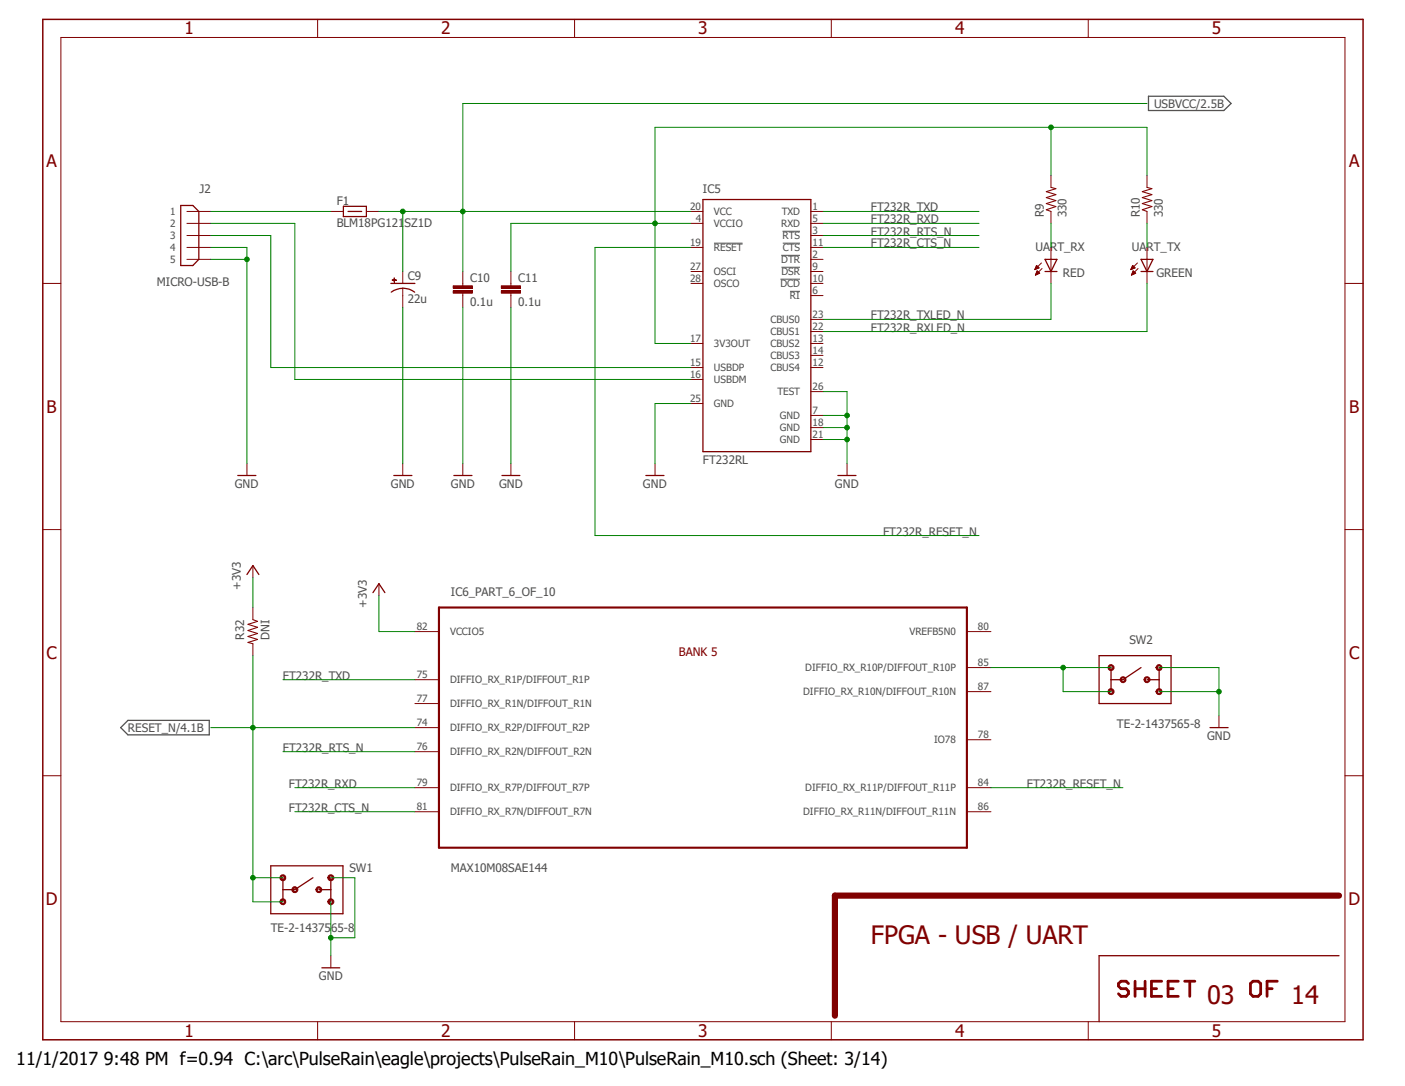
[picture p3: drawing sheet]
<svg xmlns="http://www.w3.org/2000/svg" width="279mm" height="216mm" viewBox="0 0 279 216" stroke-linecap="round" stroke-linejoin="round" font-family="sans-serif">
<path d="M8 3.6l263.4 203.7M271.4 3.6l-263.4 203.7" fill="none" stroke="#fff" stroke-width=".2"/>
<path d="M142 48.3h5.7M155.2 55.5h3.9M155.4 50.8h3.7M155.4 53.1h3.7M155.6 46h3.5M155.7 48.3h3.4M157.1 57.9h2" fill="none" stroke="#505050" stroke-width=".2"/>
<path d="M228.4 19.1h15l1.4 1.5-1.4 1.4h-15zM24 144.7l1.4-1.5h16.2v2.9h-16.2z" fill="none" stroke="#505050" stroke-width=".25"/>
<path d="M139.8 39.7h21.4v50.1h-21.4zM35.9 40.9h2.5l1.1 1.1v9.6l-1.1 1.2h-2.5zM68.3 41v2.1h4.6v-2.1l-4.6 .1M69.2 42h2.7M77.7 56.3h4.8M80.1 57.3a3.9 3.9 0 0 1 2.4 .8M80.1 57.3a4.3 4.3 0 0 0-2.3 .8M47.3 94.5h3.6" fill="none" stroke="#800000" stroke-width=".25"/>
<g fill="none" stroke="#800000" stroke-width=".2">
<path d="M37.2 42h4.7M37.2 44.4h4.7M37.2 46.8h4.7M37.2 49.2h4.7M37.2 51.6h4.7M65.8 42h2.4M72.9 42h2.5M80.1 57.3v1.5M137.4 42h2.4M137.4 44.4h2.4M137.4 49.2h2.4M137.4 56.3h2.4"/>
<path d="M137.4 54h2.4M161.2 42h2.5M161.2 44.4h2.5M161.2 46.8h2.5M161.2 49.2h2.5M161.2 51.6h2.5M161.2 56.3h2.5M161.2 54h2.5M161.2 58.8h2.5M137.4 68.3h2.4M137.4 73.1h2.4M137.4 75.4h2.4"/>
<path d="M161.2 68.3h2.5M161.2 73.1h2.5M161.2 63.5h2.5M161.2 65.9h2.5M161.2 70.7h2.5M161.2 77.9h2.5M49.1 92.2v2.3M137.4 80.2h2.4M161.2 82.6h2.5M161.2 85h2.5M161.2 87.4h2.5"/>
</g>
<path d="M78 55.6l.8 .1z" fill-rule="evenodd" fill="#800000"/>
<path d="M78 55.6l.8 .1z" fill="none" stroke="#800000" stroke-width=".2"/>
<path d="M78.4 55.2v.9z" fill-rule="evenodd" fill="#800000"/>
<path d="M78.4 55.2v.9zM80.1 54v2.3M80.1 58.8v2.3M92 56.3v.6M92 58.3v.5M80.1 92.2v2.3" fill="none" stroke="#800000" stroke-width=".2"/>
<path d="M78.3 94.5h3.6" fill="none" stroke="#800000" stroke-width=".25"/>
<path d="M90.1 57.8h3.8v.5h-3.8z" fill-rule="evenodd" fill="#800000"/>
<path d="M90.1 57.8h3.8v.5h-3.8z" fill="none" stroke="#800000" stroke-width=".2"/>
<path d="M90.1 56.8h3.8v.5h-3.8z" fill-rule="evenodd" fill="#800000"/>
<path d="M90.1 56.8h3.8v.5h-3.8zM92 54v2.3M92 58.8v2.3M101.6 56.3v.6M101.6 58.3v.5" fill="none" stroke="#800000" stroke-width=".2"/>
<path d="M99.7 57.8h3.8v.5h-3.8z" fill-rule="evenodd" fill="#800000"/>
<path d="M99.7 57.8h3.8v.5h-3.8z" fill="none" stroke="#800000" stroke-width=".2"/>
<path d="M99.7 56.8h3.8v.5h-3.8z" fill-rule="evenodd" fill="#800000"/>
<g fill="none" stroke="#800000" stroke-width=".2">
<path d="M12.1 7.5h255.4v195.6h-255.4zM63.2 3.9v3.6M114.3 3.9v3.6M165.3 3.9v3.6M216.4 3.9v3.6M209 34.9v2.4M228.1 34.9v2.4M8.5 56.3h3.6M99.7 56.8h3.8v.5h-3.8zM101.6 54v2.3M101.6 58.8v2.3M205.8 53.6h.1"/>
<path d="M205.8 53.5h.2M205.9 53.4h.3M205.9 53.4h.5M205.9 53.3h.6M205.9 54.7h.1M206 53.2h.6M206 54.6h.2M206 53.1h.5M206 54.5h.4M206 53h.4M206 54.4h.5M206.1 53h.2"/>
<path d="M206.1 52.9h.1M206.1 54.3h.6M206.1 54.2h.6M206.1 52.8l-.3 .8M206.1 52.8l.5 .5-.8 .3M206.1 52.8h.1M206.1 54.1h.5M206.2 54.1h.3M206.2 54h.2M206.2 53.8l.6 .5-.9 .4zM206.2 53.9h.1M207.1 52.3l-1.3 1.3"/>
<path d="M207.2 53.4l-1.3 1.3M209 42v2.4M209 49.2v7.1M224.9 53.6h.1M224.9 53.5h.2M225 53.4h.3M225 53.4h.5M225 53.3h.6M225 54.7h.1M225 53.2h.7M225 54.6h.3M225.1 53.1h.5"/>
<path d="M225.1 54.5h.4M225.1 53h.4M225.1 54.4h.6M225.2 53h.2M225.2 52.9h.1M225.2 54.3h.6M225.2 54.2h.6M225.2 52.8h.1M225.2 54.1h.5M225.3 54.1h.3M225.3 52.8l-.4 .8M225.3 52.8l.4 .5-.8 .3"/>
<path d="M225.3 54h.2M225.3 53.9h.1M225.3 53.8l.5 .5-.8 .4zM226.2 52.3l-1.3 1.3M226.3 53.4l-1.3 1.3M228.1 42v2.4M228.1 49.2v7.1M267.5 56.3h3.6M92 92.2v2.3M101.6 92.2v2.3M130.3 92.2v2.3M168.4 92.2v2.3"/>
<path d="M8.5 105.3h3.6M75.4 116v2.4M267.5 105.3h3.6M82.5 135.1h4.8M82.5 139.9h4.8M82.5 125.6h4.8M192.3 132.7h4.8M192.3 137.5h4.8M192.3 125.6h4.8M8.5 154.2h3.6M82.5 144.7h4.8M82.5 149.4h4.8"/>
<path d="M82.5 156.6h4.8M192.3 156.6h4.8M192.3 147.1h4.8M267.5 154.2h3.6M82.5 161.4h4.8M192.3 161.4h4.8M63.2 203.1v3.6M114.3 203.1v3.6M165.3 203.1v3.6M216.4 203.1v3.6"/>
</g>
<path d="M207.8 51.6h2.4l-1.2 2.4zM207.8 54h2.4M226.9 54h2.4M226.9 51.6h2.4l-1.2 2.4zM90.3 94.5h3.6M99.8 94.5h3.6M128.4 94.5h3.6M166.6 94.5h3.6M74.2 117.8l1.2-1.8 1.1 1.8M220.9 132.7v2.4M266.3 190h-47.7v13.1" fill="none" stroke="#800000" stroke-width=".25"/>
<path d="M209 37.3l1 .2-1.9 .6 1.9 .6-1.9 .6 1.9 .6-1.9 .6 1.9 .6-1.9 .6 .9 .3M228.1 37.3l1 .2-1.9 .6 1.9 .6-1.9 .6 1.9 .6-1.9 .6 1.9 .6-1.9 .6 .9 .3" fill="none" stroke="#800000" stroke-width=".21"/>
<path d="M87.3 120.8h105v47.7h-105z" fill="none" stroke="#800000" stroke-width=".42"/>
<path d="M8.5 3.9h262.6v202.8h-262.6z" fill="none" stroke="#800000" stroke-width=".3"/>
<path d="M266.3 178.1h-100.3v23.8" fill="none" stroke="#800000" stroke-width="1.2"/>
<g fill="none" stroke="#800000" stroke-width=".55">
<path d="M224.4 195.5l-.5-.4h-1l-.5 .4v.5l.5 .6h1l.5 .5v.5l-.5 .5h-1l-.5-.5M225.7 196.6h2M225.7 195.1v3M227.7 195.1v3M229 196.6h1M231 195.1h-2v3h2M232.3 196.6h1M234.3 195.1h-2v3h2M235.6 195.1h2M236.6 195.1v3M248.7 195.5l.5-.4h1l.5 .4v2.1l-.5 .5h-1l-.5-.5zM252 196.6h1"/>
<path d="M254 195.1h-2v3"/>
</g>
<path d="M220.4 132.4a.6 .6 0 0 1 .8-.2 .6 .6 0 0 1 .3 .7 .62 .62 0 0 1-1.1 .2l-.1-.4h.3l.4-.3a.38 .38 0 0 1 .2 .6l-.4 .1-.2-.4h-.3z" fill-rule="evenodd" fill="#800000"/>
<path d="M220.4 132.4a.6 .6 0 0 1 .8-.2 .6 .6 0 0 1 .3 .7 .62 .62 0 0 1-1.1 .2l-.1-.4h.3l.4-.3a.38 .38 0 0 1 .2 .6l-.4 .1-.2-.4h-.3z" fill="none" stroke="#800000" stroke-width=".2"/>
<path d="M220.4 137.2a.62 .62 0 0 1 .8-.2 .62 .62 0 0 1 .3 .7 .62 .62 0 0 1-1.1 .1l-.1-.3h.3l.2-.3h.4l.1 .2-.1 .4h-.4l-.2-.3h-.3z" fill-rule="evenodd" fill="#800000"/>
<path d="M220.4 137.2a.62 .62 0 0 1 .8-.2 .62 .62 0 0 1 .3 .7 .62 .62 0 0 1-1.1 .1l-.1-.3h.3l.2-.3h.4l.1 .2-.1 .4h-.4l-.2-.3h-.3z" fill="none" stroke="#800000" stroke-width=".2"/>
<path d="M220.9 135.1v2.4M230.5 132.7v2.4" fill="none" stroke="#800000" stroke-width=".25"/>
<path d="M230 132.4l.3-.2a.6 .6 0 0 1 .7 .2 .6 .6 0 0 1-.2 .8 .6 .6 0 0 1-.8-.1l-.1-.4h.2a.37 .37 0 0 1 .4-.3 .37 .37 0 0 1 .3 .2 .38 .38 0 0 1-.2 .5 .38 .38 0 0 1-.4-.2l-.1-.2h-.2z" fill-rule="evenodd" fill="#800000"/>
<path d="M230 132.4l.3-.2a.6 .6 0 0 1 .7 .2 .6 .6 0 0 1-.2 .8 .6 .6 0 0 1-.8-.1l-.1-.4h.2a.37 .37 0 0 1 .4-.3 .37 .37 0 0 1 .3 .2 .38 .38 0 0 1-.2 .5 .38 .38 0 0 1-.4-.2l-.1-.2h-.2z" fill="none" stroke="#800000" stroke-width=".2"/>
<path d="M230 137.2a.59 .59 0 0 1 .9-.1 .59 .59 0 0 1 0 .8 .59 .59 0 0 1-.9-.1l-.1-.3h.2l.1-.2a.39 .39 0 0 1 .4-.1 .39 .39 0 0 1 .2 .4 .37 .37 0 0 1-.4 .2 .37 .37 0 0 1-.3-.3h-.2z" fill-rule="evenodd" fill="#800000"/>
<path d="M230 137.2a.59 .59 0 0 1 .9-.1 .59 .59 0 0 1 0 .8 .59 .59 0 0 1-.9-.1l-.1-.3h.2l.1-.2a.39 .39 0 0 1 .4-.1 .39 .39 0 0 1 .2 .4 .37 .37 0 0 1-.4 .2 .37 .37 0 0 1-.3-.3h-.2z" fill="none" stroke="#800000" stroke-width=".2"/>
<path d="M222.8 134.8l.6-.3 .3 .2 .2 .3v.3l-.5 .4h-.3l-.3-.3-.1-.3h.3a.37 .37 0 0 1 .3-.3 .37 .37 0 0 1 .4 .2 .38 .38 0 0 1-.2 .4 .38 .38 0 0 1-.5-.1v-.2h-.3z" fill-rule="evenodd" fill="#800000"/>
<path d="M222.8 134.8l.6-.3 .3 .2 .2 .3v.3l-.5 .4h-.3l-.3-.3-.1-.3h.3a.37 .37 0 0 1 .3-.3 .37 .37 0 0 1 .4 .2 .38 .38 0 0 1-.2 .4 .38 .38 0 0 1-.5-.1v-.2h-.3z" fill="none" stroke="#800000" stroke-width=".2"/>
<path d="M220.9 135.1h2.4M228.1 135.1h2.4v2.4" fill="none" stroke="#800000" stroke-width=".25"/>
<path d="M227.6 134.8a.62 .62 0 0 1 .7-.2 .62 .62 0 0 1 .4 .7 .61 .61 0 0 1-.7 .4 .61 .61 0 0 1-.5-.6h.3v-.2l.3-.2a.38 .38 0 0 1 .2 .7h-.3l-.2-.3h-.3z" fill-rule="evenodd" fill="#800000"/>
<path d="M50.3 112.4v2.4M50.3 120.8v2.4M50.3 128v2.3M227.6 134.8a.62 .62 0 0 1 .7-.2 .62 .62 0 0 1 .4 .7 .61 .61 0 0 1-.7 .4 .61 .61 0 0 1-.5-.6h.3v-.2l.3-.2a.38 .38 0 0 1 .2 .7h-.3l-.2-.3h-.3zM242.4 142.3v2.4" fill="none" stroke="#800000" stroke-width=".2"/>
<path d="M49.1 114.2l1.2-1.8 1.2 1.8M218.6 130.3h14.3v9.6h-14.3zM226.9 132.7l-3.6 2.4M240.6 144.7h3.6M56.3 174.5v2.4" fill="none" stroke="#800000" stroke-width=".25"/>
<path d="M50.3 123.2l.9 .3-1.9 .6 1.9 .6-1.9 .6 1.9 .6-1.9 .6 1.9 .6-1.9 .6 1 .3" fill="none" stroke="#800000" stroke-width=".21"/>
<path d="M55.8 174.2a.59 .59 0 0 1 .8-.1 .59 .59 0 0 1 0 .8 .59 .59 0 0 1-.8-.1l-.1-.3h.2l.1-.2a.35 .35 0 0 1 .5 0 .35 .35 0 0 1-.2 .5h-.2l-.2-.3h-.2z" fill-rule="evenodd" fill="#800000"/>
<path d="M55.8 174.2a.59 .59 0 0 1 .8-.1 .59 .59 0 0 1 0 .8 .59 .59 0 0 1-.8-.1l-.1-.3h.2l.1-.2a.35 .35 0 0 1 .5 0 .35 .35 0 0 1-.2 .5h-.2l-.2-.3h-.2z" fill="none" stroke="#800000" stroke-width=".2"/>
<path d="M55.8 178.9a.6 .6 0 0 1 1 .1 .6 .6 0 0 1-.5 .9l-.5-.3-.1-.3h.2l.2-.4a.36 .36 0 0 1 .4 .1 .36 .36 0 0 1 .1 .4l-.1 .1a.37 .37 0 0 1-.6-.2h-.2z" fill-rule="evenodd" fill="#800000"/>
<path d="M55.8 178.9a.6 .6 0 0 1 1 .1 .6 .6 0 0 1-.5 .9l-.5-.3-.1-.3h.2l.2-.4a.36 .36 0 0 1 .4 .1 .36 .36 0 0 1 .1 .4l-.1 .1a.37 .37 0 0 1-.6-.2h-.2z" fill="none" stroke="#800000" stroke-width=".2"/>
<path d="M56.3 176.9v2.4M65.8 174.5v2.4" fill="none" stroke="#800000" stroke-width=".25"/>
<path d="M65.3 174.2a.62 .62 0 0 1 .7-.2 .62 .62 0 0 1 .4 .7 .62 .62 0 0 1-1.1 .1l-.1-.3h.2l.3-.3h.3l.1 .2-.1 .4h-.3l-.3-.3h-.2z" fill-rule="evenodd" fill="#800000"/>
<path d="M65.3 174.2a.62 .62 0 0 1 .7-.2 .62 .62 0 0 1 .4 .7 .62 .62 0 0 1-1.1 .1l-.1-.3h.2l.3-.3h.3l.1 .2-.1 .4h-.3l-.3-.3h-.2z" fill="none" stroke="#800000" stroke-width=".2"/>
<path d="M65.3 178.9a.62 .62 0 0 1 .7-.2 .62 .62 0 0 1 .4 .8 .61 .61 0 0 1-.7 .4 .61 .61 0 0 1-.5-.6h.2l.1-.2 .3-.2a.38 .38 0 0 1 .2 .6l-.3 .1-.3-.3h-.2z" fill-rule="evenodd" fill="#800000"/>
<path d="M65.3 178.9a.62 .62 0 0 1 .7-.2 .62 .62 0 0 1 .4 .8 .61 .61 0 0 1-.7 .4 .61 .61 0 0 1-.5-.6h.2l.1-.2 .3-.2a.38 .38 0 0 1 .2 .6l-.3 .1-.3-.3h-.2z" fill="none" stroke="#800000" stroke-width=".2"/>
<path d="M58.1 176.6a.6 .6 0 0 1 .8-.3 .6 .6 0 0 1 .3 .7 .62 .62 0 0 1-1.1 .2l-.1-.3h.3l.4-.4a.38 .38 0 0 1 .2 .7h-.4l-.2-.3h-.3z" fill-rule="evenodd" fill="#800000"/>
<path d="M58.1 176.6a.6 .6 0 0 1 .8-.3 .6 .6 0 0 1 .3 .7 .62 .62 0 0 1-1.1 .2l-.1-.3h.3l.4-.4a.38 .38 0 0 1 .2 .7h-.4l-.2-.3h-.3z" fill="none" stroke="#800000" stroke-width=".2"/>
<path d="M56.3 176.9h2.3M63.4 176.9h2.4v2.4" fill="none" stroke="#800000" stroke-width=".25"/>
<path d="M62.9 176.6l.3-.3a.6 .6 0 0 1 .7 .3 .6 .6 0 0 1-.2 .8 .6 .6 0 0 1-.8-.2l-.1-.3h.2a.37 .37 0 0 1 .4-.4 .37 .37 0 0 1 .4 .3 .36 .36 0 0 1-.2 .4 .36 .36 0 0 1-.4 0l-.2-.3h-.2z" fill-rule="evenodd" fill="#800000"/>
<path d="M62.9 176.6l.3-.3a.6 .6 0 0 1 .7 .3 .6 .6 0 0 1-.2 .8 .6 .6 0 0 1-.8-.2l-.1-.3h.2a.37 .37 0 0 1 .4-.4 .37 .37 0 0 1 .4 .3 .36 .36 0 0 1-.2 .4 .36 .36 0 0 1-.4 0l-.2-.3h-.2zM65.8 190v2.4" fill="none" stroke="#800000" stroke-width=".2"/>
<path d="M53.8 172.1h14.4v9.6h-14.4zM62.2 174.5l-3.6 2.4M64 192.4h3.6" fill="none" stroke="#800000" stroke-width=".25"/>
<path d="M41.9 49.2h7.2v43M41.9 51.6h7.2" fill="none" stroke="#008000" stroke-width=".2"/>
<circle cx="49.1" cy="51.6" r=".46" fill="#008000"/>
<g fill="none" stroke="#008000" stroke-width=".2">
<path d="M92 61.1v31.1M101.6 61.1v31.1M163.7 77.9h4.7v14.3M163.7 87.4h4.7"/>
<circle cx="49.1" cy="51.6" r=".46"/>
</g>
<circle cx="168.4" cy="87.4" r=".46" fill="#008000"/>
<g fill="none" stroke="#008000" stroke-width=".2">
<path d="M163.7 85h4.7"/>
<circle cx="168.4" cy="87.4" r=".46"/>
</g>
<circle cx="168.4" cy="85" r=".46" fill="#008000"/>
<g fill="none" stroke="#008000" stroke-width=".2">
<path d="M163.7 82.6h4.7"/>
<circle cx="168.4" cy="85" r=".46"/>
</g>
<circle cx="168.4" cy="82.6" r=".46" fill="#008000"/>
<g fill="none" stroke="#008000" stroke-width=".2">
<path d="M80.1 61.1v31.1M137.4 80.2h-7.1v12M230.5 137.5h11.9M230.5 132.7h11.9v9.6"/>
<circle cx="168.4" cy="82.6" r=".46"/>
</g>
<circle cx="242.4" cy="137.5" r=".46" fill="#008000"/>
<g fill="none" stroke="#008000" stroke-width=".2">
<path d="M65.8 179.3v10.7M65.8 174.5h4.8v11.9h-4.8"/>
<circle cx="242.4" cy="137.5" r=".46"/>
</g>
<circle cx="65.8" cy="186.4" r=".46" fill="#008000"/>
<g fill="none" stroke="#008000" stroke-width=".2">
<path d="M75.4 42h62M80.1 42v12"/>
<circle cx="65.8" cy="186.4" r=".46"/>
</g>
<circle cx="80.1" cy="42" r=".46" fill="#008000"/>
<g fill="none" stroke="#008000" stroke-width=".2">
<path d="M92 42v12"/>
<circle cx="80.1" cy="42" r=".46"/>
</g>
<circle cx="92" cy="42" r=".46" fill="#008000"/>
<g fill="none" stroke="#008000" stroke-width=".2">
<path d="M130.3 25.3h97.8v9.6M209 25.3v9.6M228.1 20.6h-136.1v21.4M41.9 44.4h16.7v31h78.8M41.9 46.8h11.9v26.3h83.6"/>
<circle cx="92" cy="42" r=".46"/>
</g>
<circle cx="209" cy="25.3" r=".46" fill="#008000"/>
<g fill="none" stroke="#008000" stroke-width=".2">
<path d="M137.4 44.4h-7.1v23.9h7.1"/>
<circle cx="209" cy="25.3" r=".46"/>
</g>
<circle cx="130.3" cy="44.4" r=".46" fill="#008000"/>
<g fill="none" stroke="#008000" stroke-width=".2">
<path d="M130.3 25.3v19.1h-28.7v9.6M41.9 42h23.9M137.4 49.2h-19.1v57.3h76.4M163.7 44.4h31M163.7 49.2h31M163.7 46.8h31M163.7 42h31M209 44.4v4.8M209 56.3v7.2h-45.3M228.1 56.3v9.6h-64.4M228.1 44.4v4.8M50.3 114.8v6"/>
<path d="M75.4 118.4v7.2h7.1M56.3 135.1h26.2M197.1 132.7h23.8M211.4 132.7v4.8h9.5M56.3 149.4h26.2M58.6 156.6h23.9M197.1 156.6h26.2M58.6 161.4h23.9"/>
<circle cx="130.3" cy="44.4" r=".46"/>
</g>
<circle cx="211.4" cy="132.7" r=".46" fill="#008000"/>
<g fill="none" stroke="#008000" stroke-width=".2">
<path d="M50.3 130.3v49h6M41.9 144.7h40.6M50.3 174.5h6"/>
<circle cx="211.4" cy="132.7" r=".46"/>
</g>
<circle cx="50.3" cy="174.5" r=".46" fill="#008000"/>
<circle cx="50.3" cy="174.5" r=".46" fill="none" stroke="#008000" stroke-width=".2"/>
<circle cx="50.3" cy="144.7" r=".46" fill="#008000"/>
<circle cx="50.3" cy="144.7" r=".46" fill="none" stroke="#008000" stroke-width=".2"/>
<g font-size="5" fill="#800000">
<text x="173.2" y="187.6">FPGA - USB / UART</text>
<text x="240" y="199.6">03</text>
<text x="256.7" y="199.6">14</text>
</g>
<text font-size="3.6" x="3.2" y="211.7">11/1/2017 9:48 PM f=0.94 C:\arc\PulseRain\eagle\projects\PulseRain_M10\PulseRain_M10.sch (Sheet: 3/14)</text>
<g font-size="3.4" fill="#800000">
<text x="36.7" y="6.9">1</text>
<text x="87.8" y="6.9">2</text>
<text x="138.9" y="6.9">3</text>
<text x="190" y="6.9">4</text>
<text x="241" y="6.9">5</text>
<text x="9.3" y="33.1">A</text>
<text x="268.3" y="33.1">A</text>
<text x="9.3" y="82">B</text>
<text x="268.3" y="82">B</text>
<text x="9.3" y="131">C</text>
<text x="268.3" y="131">C</text>
<text x="9.1" y="179.9">D</text>
<text x="268.1" y="179.9">D</text>
<text x="36.7" y="206.2">1</text>
<text x="87.8" y="206.2">2</text>
<text x="138.9" y="206.2">3</text>
<text x="190" y="206.2">4</text>
<text x="241" y="206.2">5</text>
</g>
<g font-size="2.3" fill="#505050">
<text x="229.5" y="21.4">USBVCC/2.5B</text>
<text x="39.7" y="38.4">J2</text>
<text x="67" y="40.8">F1</text>
<text x="139.8" y="38.4">IC5</text>
<text x="67" y="45.1">BLM18PG121SZ1D</text>
<text x="173.2" y="46.8">FT232R_RTS_N</text>
<text x="173.2" y="44.4">FT232R_RXD</text>
<text x="173.2" y="42">FT232R_TXD</text>
<text x="207.6" y="43.2" transform="rotate(-90 207.6 43.2)">R9</text>
<text x="212.1" y="43.2" transform="rotate(-90 212.1 43.2)">330</text>
<text x="226.7" y="43.2" transform="rotate(-90 226.7 43.2)">R10</text>
<text x="231.2" y="43.2" transform="rotate(-90 231.2 43.2)">330</text>
<text x="173.2" y="49.2">FT232R_CTS_N</text>
<text x="205.9" y="49.9">UART_RX</text>
<text x="225.1" y="49.9">UART_TX</text>
<text x="31.2" y="56.8">MICRO-USB-B</text>
<text x="81.1" y="55.8">C9</text>
<text x="93.5" y="56">C10</text>
<text x="103" y="56">C11</text>
<text x="211.4" y="55">RED</text>
<text x="230" y="55">GREEN</text>
<text x="81.1" y="60.3">22u</text>
<text x="93.5" y="60.8">0.1u</text>
<text x="103" y="60.8">0.1u</text>
<text x="173.2" y="63.5">FT232R_TXLED_N</text>
<text x="173.2" y="65.9">FT232R_RXLED_N</text>
<text x="139.8" y="92.2">FT232RL</text>
<text x="46.7" y="96.9">GND</text>
<text x="77.7" y="96.9">GND</text>
<text x="89.7" y="96.9">GND</text>
<text x="99.2" y="96.9">GND</text>
<text x="127.8" y="96.9">GND</text>
<text x="166" y="96.9">GND</text>
<text x="175.6" y="106.5">FT232R_RESET_N</text>
<text x="47.9" y="117.2" transform="rotate(-90 47.9 117.2)">+3V3</text>
<text x="89.7" y="118.4">IC6_PART_6_OF_10</text>
<text x="72.9" y="120.8" transform="rotate(-90 72.9 120.8)">+3V3</text>
<text x="48.6" y="127.2" transform="rotate(-90 48.6 127.2)">R32</text>
<text x="53.6" y="127.2" transform="rotate(-90 53.6 127.2)">DNI</text>
<text x="224.6" y="128">SW2</text>
<text x="56.3" y="135.1">FT232R_TXD</text>
<text x="25.4" y="145.5">RESET_N/4.1B</text>
<text x="56.3" y="149.4">FT232R_RTS_N</text>
<text x="222.1" y="144.7">TE-2-1437565-8</text>
<text x="240" y="147.1">GND</text>
<text x="57.4" y="161.4">FT232R_CTS_N</text>
<text x="57.4" y="156.6">FT232R_RXD</text>
<text x="204.2" y="156.6">FT232R_RESET_N</text>
<text x="69.5" y="173.3">SW1</text>
<text x="89.7" y="173.3">MAX10M08SAE144</text>
<text x="53.8" y="185.3">TE-2-1437565-8</text>
<text x="63.4" y="194.8">GND</text>
</g>
<text font-size="2.3" fill="#800000" x="135" y="130.3">BANK 5</text>
<g font-size="2" fill="#505050">
<text x="137.2" y="41.7">20</text>
<text x="161.6" y="41.7">1</text>
<text x="33.9" y="42.8">1</text>
<text x="33.9" y="45.1">2</text>
<text x="33.9" y="47.5">3</text>
<text x="138.3" y="44.1">4</text>
<text x="142" y="42.8">VCC</text>
<text x="142" y="45.1">VCCIO</text>
<text x="155.4" y="45.1">RXD</text>
<text x="155.4" y="42.8">TXD</text>
<text x="155.6" y="47.5">RTS</text>
<text x="161.6" y="44.1">5</text>
<text x="161.6" y="46.5">3</text>
<text x="33.9" y="49.9">4</text>
<text x="33.9" y="52.3">5</text>
<text x="137.2" y="53.6">27</text>
<text x="137.2" y="48.9">19</text>
<text x="142" y="49.9">RESET</text>
<text x="155.4" y="52.3">DTR</text>
<text x="155.7" y="49.9">CTS</text>
<text x="161.6" y="48.9">11</text>
<text x="161.6" y="51.3">2</text>
<text x="161.6" y="53.6">9</text>
<text x="137.2" y="56">28</text>
<text x="142" y="57.1">OSCO</text>
<text x="142" y="54.7">OSCI</text>
<text x="155.2" y="57.1">DCD</text>
<text x="155.4" y="54.7">DSR</text>
<text x="157.1" y="59.5">RI</text>
<text x="161.6" y="56">10</text>
<text x="161.6" y="58.4">6</text>
<text x="153.2" y="64.2">CBUS0</text>
<text x="161.6" y="63.2">23</text>
<text x="161.6" y="65.6">22</text>
<text x="137.2" y="67.9">17</text>
<text x="142" y="69">3V3OUT</text>
<text x="153.2" y="66.6">CBUS1</text>
<text x="153.2" y="69">CBUS2</text>
<text x="153.2" y="71.4">CBUS3</text>
<text x="161.6" y="67.9">13</text>
<text x="161.6" y="70.4">14</text>
<text x="137.2" y="72.7">15</text>
<text x="137.2" y="75.1">16</text>
<text x="142" y="73.8">USBDP</text>
<text x="142" y="76.2">USBDM</text>
<text x="153.2" y="73.8">CBUS4</text>
<text x="161.6" y="72.7">12</text>
<text x="161.6" y="77.5">26</text>
<text x="137.2" y="79.9">25</text>
<text x="142" y="80.9">GND</text>
<text x="154.6" y="78.6">TEST</text>
<text x="155.1" y="83.4">GND</text>
<text x="161.6" y="82.3">7</text>
<text x="155.1" y="85.7">GND</text>
<text x="155.1" y="88.1">GND</text>
<text x="161.6" y="84.7">18</text>
<text x="161.6" y="87">21</text>
<text x="82.9" y="125.2">82</text>
<text x="194.5" y="125.2">80</text>
<text x="89.5" y="126.3">VCCIO5</text>
<text x="180.8" y="126.3">VREFB5N0</text>
<text x="82.9" y="134.8">75</text>
<text x="89.5" y="135.8">DIFFIO_RX_R1P/DIFFOUT_R1P</text>
<text x="160.1" y="133.4">DIFFIO_RX_R10P/DIFFOUT_R10P</text>
<text x="194.5" y="132.4">85</text>
<text x="194.5" y="137.2">87</text>
<text x="82.9" y="139.6">77</text>
<text x="89.5" y="140.6">DIFFIO_RX_R1N/DIFFOUT_R1N</text>
<text x="159.7" y="138.2">DIFFIO_RX_R10N/DIFFOUT_R10N</text>
<text x="82.9" y="144.3">74</text>
<text x="82.9" y="149.1">76</text>
<text x="89.5" y="145.4">DIFFIO_RX_R2P/DIFFOUT_R2P</text>
<text x="185.8" y="147.8">IO78</text>
<text x="194.5" y="146.7">78</text>
<text x="89.5" y="150.2">DIFFIO_RX_R2N/DIFFOUT_R2N</text>
<text x="82.9" y="161">81</text>
<text x="82.9" y="156.3">79</text>
<text x="89.5" y="157.3">DIFFIO_RX_R7P/DIFFOUT_R7P</text>
<text x="160.1" y="157.3">DIFFIO_RX_R11P/DIFFOUT_R11P</text>
<text x="194.5" y="156.3">84</text>
<text x="194.5" y="161">86</text>
<text x="89.5" y="162.1">DIFFIO_RX_R7N/DIFFOUT_R7N</text>
<text x="159.7" y="162.1">DIFFIO_RX_R11N/DIFFOUT_R11N</text>
</g>
</svg>
